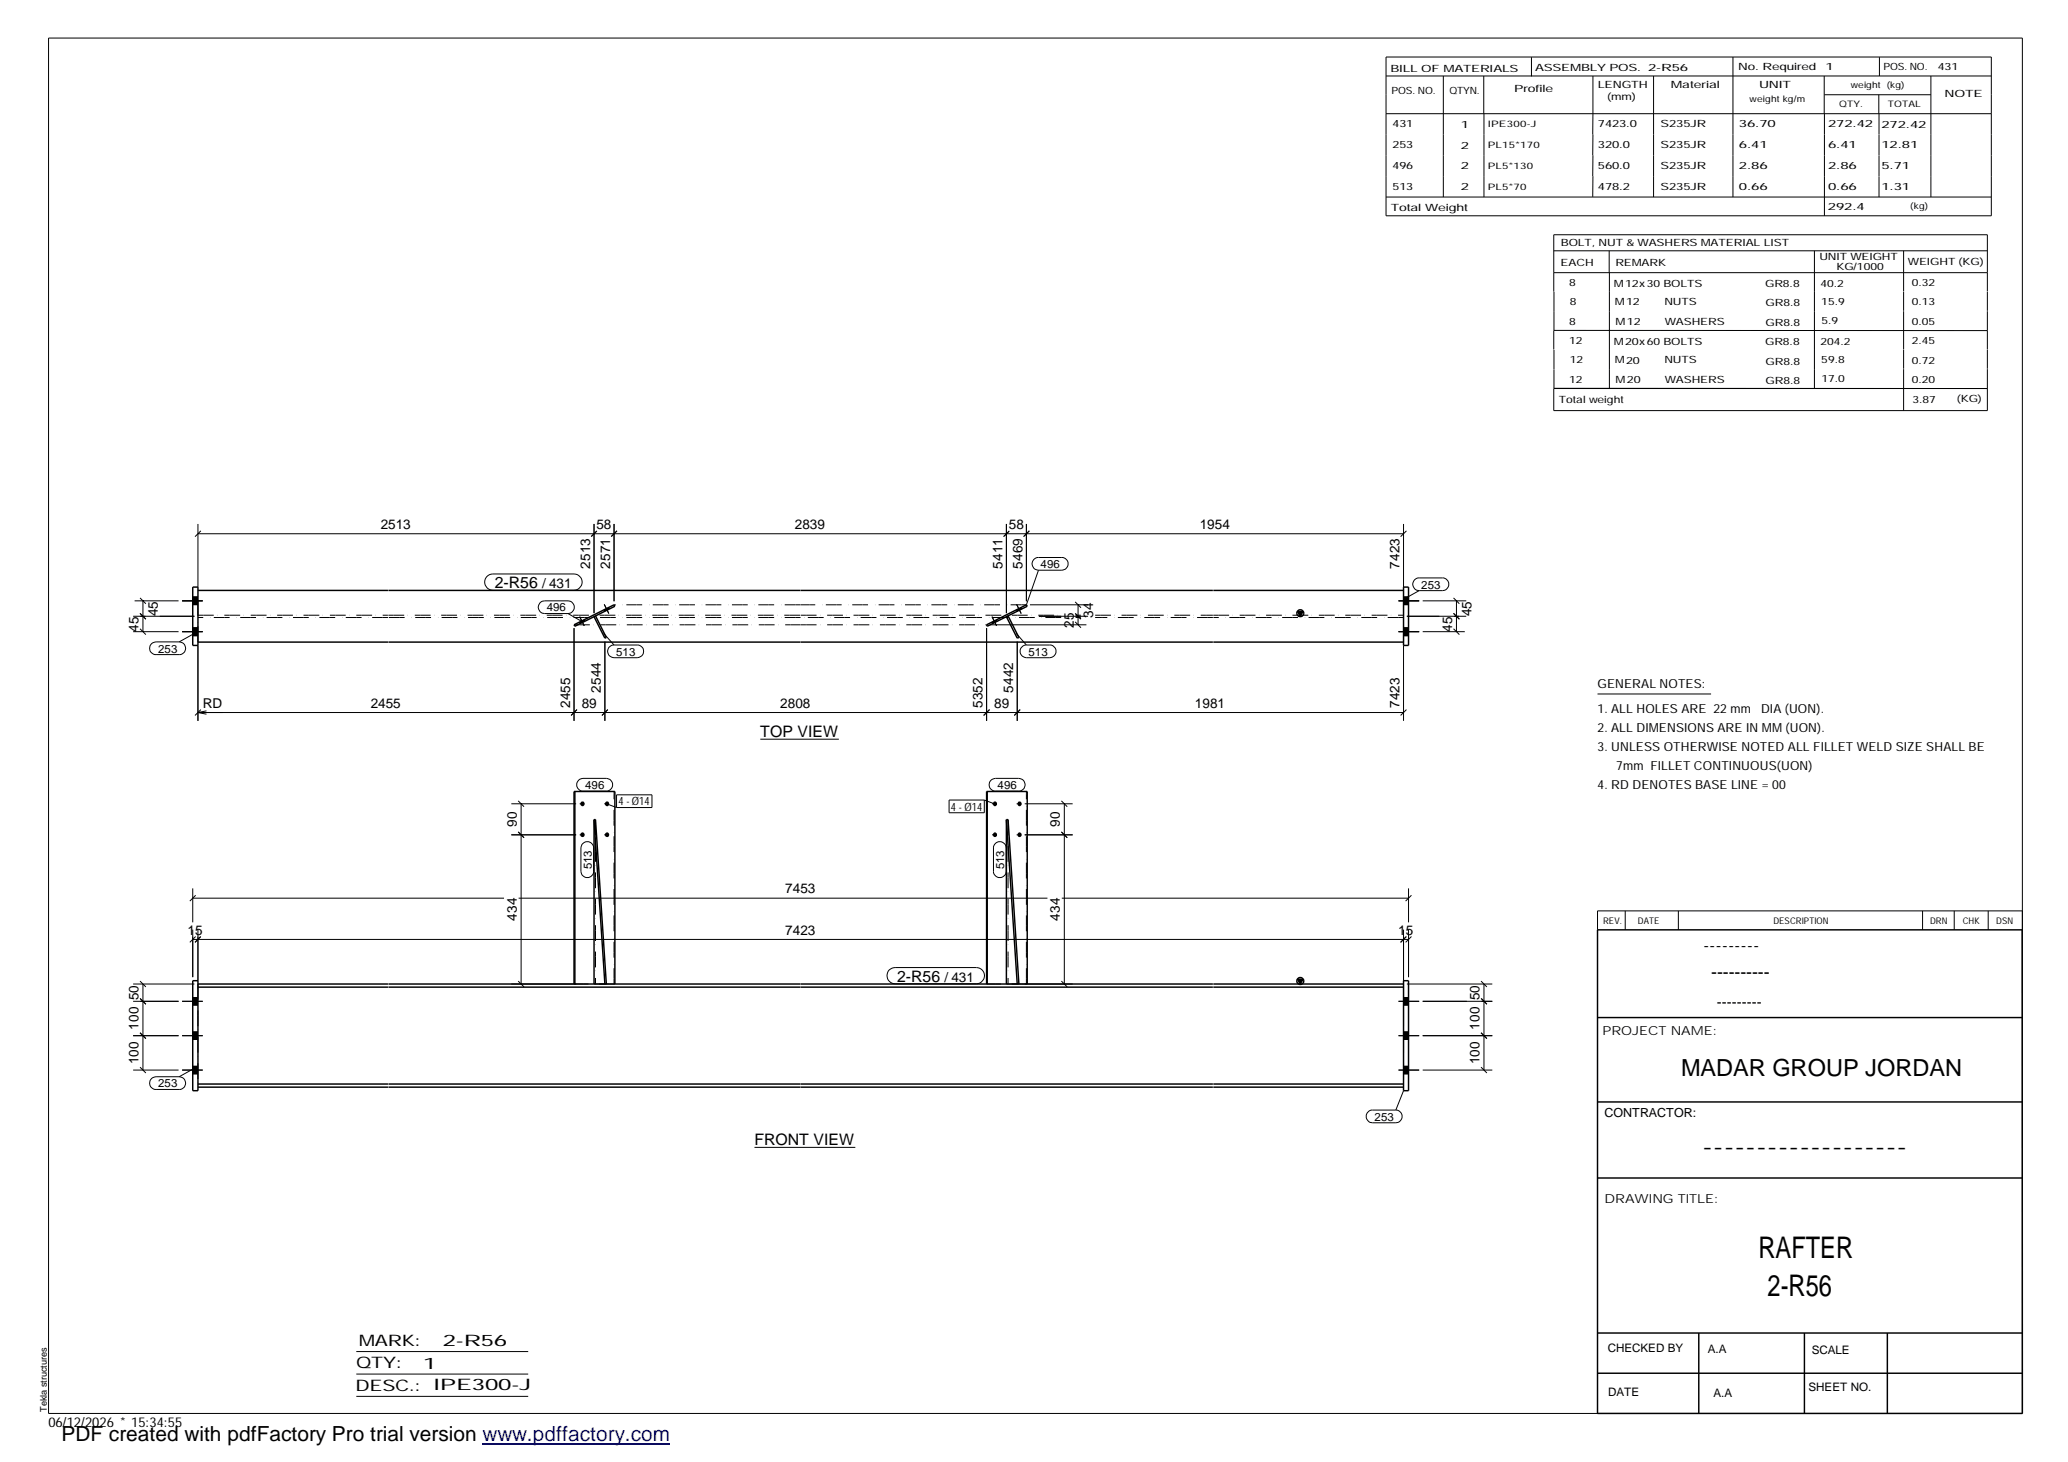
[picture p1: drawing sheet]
<svg xmlns="http://www.w3.org/2000/svg" width="420mm" height="297mm" viewBox="0 0 420 297" stroke-linecap="round" stroke-linejoin="round" font-family="sans-serif">
<g fill="none" stroke="#000" stroke-width=".2">
<path d="M9.9 7.7h401v279.5h-401zM281.6 11.6h123v32.2h-123zM281.6 15.4h123M293.2 15.4v24.6M301.5 15.4v7.7M311.1 11.6v3.9M323.6 15.4v16.2M336 15.4v24.6M352.1 11.6v28.4M370.6 15.4v7.7M370.7 19.2h21.6M381.7 19.2v3.9"/>
<path d="M381.8 11.6v3.8M392.3 15.4v24.6M281.6 23.1h123M301.5 23.1v16.9M323.6 31.6v4.2M323.6 35.8v4.2M370.7 23.1v20.7M381.8 23.1v16.9M281.6 40h123M315.7 55.4h88.1M315.7 51h88.1M315.7 59.3v7.8"/>
<path d="M326.9 51v4.4M327 55.4v23.5M368.6 51v27.9M386.8 51v8.2M386.8 59.3v3.8M403.8 59.2v-11.5h-88.1v11.6M403.8 59.3v3.8M315.7 78.9h88.1M315.7 71.1v7.8M386.8 63.2v7.8M386.8 71.1v3.8M386.8 75v8.4"/>
<path d="M403.8 63.2v7.8M403.8 71.1v3.8M403.8 75v8.4h-88.1v-4.5M403.8 67.2h-88.1v3.8M40.2 106.5v12.8M40.2 108.4h245M40.8 107.9l-1.2 1.1M98.9 117.1l.6-.4 .6-.1h16.5a1.65 1.65 0 0 1 1.7 1.7 1.65 1.65 0 0 1-1.7 1.6h-16.5a1.65 1.65 0 0 1-1.5-1 1.65 1.65 0 0 1 .3-1.8zM120.7 106.5v18.1M121.3 107.9l-1.2 1.1M124.8 106.5v15.7M125.3 107.9l-1.1 1.1"/>
<path d="M204.5 106.5v18.1M205 107.9l-1.1 1.1M205.1 107.9l-1.1 1.1M208.1 109l1-1.1-1.2 1.1M208.5 106.5v15.7M210.1 113.7l.6-.4h5a1.29 1.29 0 0 1 1.3 1.3 1.29 1.29 0 0 1-1.3 1.3h-4.7a1.31 1.31 0 0 1-1.2-.8 1.31 1.31 0 0 1 .3-1.4zM211 115.9l-2.5 7M285.2 106.5v12.8M285.8 107.9l-1.2 1.1M287.4 117.8l.7-.4h5a1.29 1.29 0 0 1 1.3 1.3 1.29 1.29 0 0 1-1.3 1.3h-4.8a1.31 1.31 0 0 1-1.2-.8 1.31 1.31 0 0 1 .3-1.4zM27.1 128.3h9.2M27.1 125.2h12.4"/>
<path d="M27.3 122.1h9M28.4 127.7l1.2 1.2M28.4 124.6l1.2 1.2M28.4 121.5l1.2 1.2M29 122.1v6.2M30.8 130.8l.9-.4h4.7a1.29 1.29 0 0 1 1.3 1.3 1.29 1.29 0 0 1-1.3 1.3h-4.7a1.27 1.27 0 0 1-1.2-.8 1.27 1.27 0 0 1 .3-1.4zM37 128.3h4.2M37 122.1h4.2M39.2 129.1h1M39.2 127.6h1M39.2 122.8h1M39.2 121.3h1"/>
<path d="M39.4 128.8l-3 1.6M40.2 131.1v15.4M109.7 122.5l.5-.3 .5-.1h4.7a1.29 1.29 0 0 1 1.3 1.3 1.29 1.29 0 0 1-1.3 1.3h-4.7a1.31 1.31 0 0 1-1.2-.8 1.31 1.31 0 0 1 .2-1.4zM115.4 124.7l3 1.7M116.6 127.6v18.9M117.8 125.3l.9 1.9M117.8 126.4l.1 .3M118.6 125.9l.2 .4M122.6 128.7l2.2 2.3M122.8 122.8l.9 1.9M122.8 123.9l.1 .3M122.9 130.4v16.1"/>
<path d="M123.6 123.4l.2 .3M123.7 131.6l.8-.6h5a1.29 1.29 0 0 1 1.3 1.3 1.29 1.29 0 0 1-1.3 1.3h-4.7a1.31 1.31 0 0 1-1.1-2zM200.4 127.6v18.9M201.1 126.9h19.6M201.5 125.3l1 1.9M201.5 126.4l.2 .3M202.4 125.9l.2 .4M206.5 128.7l2 2.3M206.5 122.8l1 1.9M206.5 123.9l.2 .3M206.7 130.4v16.1M207.4 123.4l.2 .3"/>
<path d="M207.6 131.4l.7-.4h5a1.29 1.29 0 0 1 1.3 1.3 1.29 1.29 0 0 1-1.3 1.3h-4.8a1.29 1.29 0 0 1-1.1-.8 1.29 1.29 0 0 1 .2-1.4zM209.3 122.9h11.8M211.1 125.2h10M218.4 126.4l1.2 1.1M218.4 124.6l1.2 1.2M218.4 122.3l1.2 1.2M219 122.9v4M284.1 128.3h4.2M284.1 122.1h4.2M285.2 129.1h1M285.2 127.6h1M285.2 122.8h1"/>
<path d="M285.2 121.3h1M285.2 131.1v15.4M285.8 125.2h12.1M288.3 120l-2.9 1.7M289.1 128.3h8.5M289.1 122.1h8.8M295.3 127.7l1.2 1.2M295.3 124.6l1.2 1.2M295.3 121.5l1.2 1.2M295.9 122.1v6.2M40.2 144.8h245M40.2 144.8l1.8 .3"/>
<path d="M40.8 144.2l-1.2 1.2M42 144.4l-1.8 .4M117.2 144.2l-1.2 1.2M117.6 158.5l.8-.4h4.8a1.29 1.29 0 0 1 1.3 1.3 1.29 1.29 0 0 1-1.3 1.3h-4.8a1.28 1.28 0 0 1-1.1-.8 1.28 1.28 0 0 1 .3-1.4zM123.5 144.2l-1.2 1.2M154.5 150.2h15.9M201 144.2l-1.1 1.2M201.3 158.5l1-.4h4.7a1.29 1.29 0 0 1 1.3 1.3 1.29 1.29 0 0 1-1.3 1.3h-4.7a1.28 1.28 0 0 1-1.2-.8 1.28 1.28 0 0 1 .2-1.4zM207.3 144.2l-1.2 1.2M285.8 144.2l-1.2 1.2M324.6 141h23M103.9 169.6h13.2"/>
<path d="M103.9 163.3h13.2M105.3 169l1.2 1.2M105.3 162.7l1.2 1.2M105.9 163.3v36.6M117.8 169.6h.9M117.8 163.3h.9M118.2 171.6a1.3 1.3 0 0 1 1.5-.5 1.3 1.3 0 0 1 .9 1.2v4.7a1.29 1.29 0 0 1-1.3 1.3 1.29 1.29 0 0 1-1.3-1.3v-4.7zM122.8 169.6h.9M122.8 163.3h.9M123.2 163.3l2.1 .8M125.3 161.5h7.2v2.6h-7.2zM192.8 162.5h7.2v2.6h-7.2z"/>
<path d="M200 162.5l2 .8M201.5 169.6h1M201.5 163.3h1M202.4 171.2a1.31 1.31 0 0 1 2 1.1v4.7a1.29 1.29 0 0 1-1.3 1.3 1.29 1.29 0 0 1-1.3-1.3v-5zM206.5 169.6h1M206.5 163.3h1M208.2 169.6h9.7M208.2 163.3h9.7M215.6 169l1.2 1.2M215.6 162.7l1.2 1.2M216.2 163.3v36.6M27.1 199.9h12.4"/>
<path d="M28.4 199.3l1.2 1.2M29 199.9v17.5M39.2 182.5h63.2M39.2 180.5v6.9M39.2 188.9v9.6M39.2 190.9h247M39.8 181.9l-1.2 1.2M39.8 190.3l-1.2 1.2M40.2 188.9v10.3M40.8 190.3l-1.2 1.2 1.1-1.2M103.9 199.9h13.2M105.3 199.3l1.2 1.2"/>
<path d="M105.4 182.5h107.4M180.7 197l.5-.3 .7-.1h16.5a1.65 1.65 0 0 1 1.6 1.6 1.65 1.65 0 0 1-1.6 1.7h-16.5a1.67 1.67 0 0 1-1.6-1 1.67 1.67 0 0 1 .4-1.9zM208.2 199.9h9.7M215.6 199.3l1.2 1.2M215.7 182.5h70.5M285.2 188.9v10.3M285.8 190.3l-1.2 1.2 1.1-1.2M285.8 199.9h17.4M286.2 180.5v6.9M286.2 188.9v9.6M286.8 181.9l-1.2 1.2M286.8 190.3l-1.2 1.2"/>
<path d="M300.9 199.3l1.2 1.2M301.5 199.9v17.5M330.2 185.1v3.8M341 185.1v3.8M390.6 185.1v3.8M397 185.1v3.8M403.9 185.1v3.8M410.9 185.1h-86.3v3.8M27.1 203.4h9.2M27.1 210.4h9.2M27.1 217.4h9.2M28.4 216.8l1.2 1.2"/>
<path d="M28.4 209.8l1.2 1.2M28.4 202.8l1.2 1.2M30.8 219.1l.9-.3h4.7a1.29 1.29 0 0 1 1.3 1.3 1.29 1.29 0 0 1-1.3 1.2h-4.7a1.28 1.28 0 0 1-1.2-.7 1.28 1.28 0 0 1 .3-1.5zM37 203.4h4.2M37 210.4h4.2M37 217.4h4.2M39.2 204.2h1M39.2 202.7h1M39.2 211.2h1M39.2 209.7h1M39.2 218.2h1M39.2 216.6h1"/>
<path d="M39.4 217.1l-3 1.7M284.1 203.4h4.2M284.1 210.4h4.2M284.1 217.4h4.2M285.2 204.2h1M285.2 202.7h1M285.2 211.2h1M285.2 209.7h1M285.2 218.2h1M285.2 216.6h1M289.1 203.4h14.1M289.1 210.4h14.1"/>
<path d="M289.1 217.4h14.1M300.9 216.8l1.2 1.2M300.9 209.8l1.2 1.2M300.9 202.8l1.2 1.2-1.1-1.1M153.3 233.1h20.5M278 225.9l.6-.4h5a1.29 1.29 0 0 1 1.3 1.3 1.29 1.29 0 0 1-1.3 1.3h-4.8a1.29 1.29 0 0 1-1.1-.8 1.29 1.29 0 0 1 .3-1.4zM285.2 221.6l-1.6 3.9M72.4 274.6h34.9M72.4 279.2h34.9M72.4 283.7h34.9"/>
</g>
<g fill="#000">
<path d="M263.6 124.2h1.2l-.6 1zM263.6 199h1.2l-.6 .9z"/>
<path d="M39.2 121.3h1v1.5h-1z" fill-rule="evenodd"/>
<path d="M39.2 127.6h1v1.5h-1z" fill-rule="evenodd"/>
<path d="M39.2 121.3h1v1.5h-1z" fill-rule="evenodd"/>
<path d="M39.2 127.6h1v1.5h-1z" fill-rule="evenodd"/>
<path d="M39.2 121.3h1v1.5h-1z" fill-rule="evenodd"/>
<path d="M39.2 127.6h1v1.5h-1z" fill-rule="evenodd"/>
<path d="M117.8 126.4l.8-.5 .2 .4-.9 .4z" fill-rule="evenodd"/>
<path d="M117.8 126.4l.8-.5 .2 .4-.9 .4z" fill-rule="evenodd"/>
<path d="M122.8 123.9l.8-.5 .2 .3-.9 .5z" fill-rule="evenodd"/>
<path d="M122.8 123.9l.8-.5 .2 .3-.9 .5z" fill-rule="evenodd"/>
<path d="M201.5 126.4l.9-.5 .2 .4-.9 .4z" fill-rule="evenodd"/>
<path d="M201.5 126.4l.9-.5 .2 .4-.9 .4z" fill-rule="evenodd"/>
<path d="M206.5 123.9l.9-.5 .2 .3-.9 .5z" fill-rule="evenodd"/>
<path d="M206.5 123.9l.9-.5 .2 .3-.9 .5z" fill-rule="evenodd"/>
<path d="M285.2 127.6h1v1.5h-1z" fill-rule="evenodd"/>
<path d="M285.2 121.3h1v1.5h-1z" fill-rule="evenodd"/>
<path d="M285.2 127.6h1v1.5h-1z" fill-rule="evenodd"/>
<path d="M285.2 121.3h1v1.5h-1z" fill-rule="evenodd"/>
<path d="M285.2 127.6h1v1.5h-1z" fill-rule="evenodd"/>
<path d="M285.2 121.3h1v1.5h-1z" fill-rule="evenodd"/>
<path d="M201.8 169.3a.4 .4 0 0 1 .4-.2 .4 .4 0 0 1 .4 .3v.4a.45 .45 0 0 1-.7 .2 .45 .45 0 0 1-.1-.7z" fill-rule="evenodd"/>
<path d="M201.8 163l.5-.2 .3 .3v.4a.47 .47 0 0 1-.7 .2 .47 .47 0 0 1-.1-.7z" fill-rule="evenodd"/>
<path d="M206.8 169.3a.4 .4 0 0 1 .4-.2 .4 .4 0 0 1 .4 .3v.4a.45 .45 0 0 1-.7 .2 .45 .45 0 0 1-.1-.7z" fill-rule="evenodd"/>
<path d="M207 162.8l.4 .2 .2 .5a.48 .48 0 0 1-.8 .1 .48 .48 0 0 1 .2-.8z" fill-rule="evenodd"/>
<path d="M39.2 202.7h1v1.5h-1z" fill-rule="evenodd"/>
<path d="M39.2 202.7h1v1.5h-1z" fill-rule="evenodd"/>
<path d="M39.2 209.7h1v1.5h-1z" fill-rule="evenodd"/>
<path d="M39.2 209.7h1v1.5h-1z" fill-rule="evenodd"/>
<path d="M39.2 216.6h1v1.6h-1z" fill-rule="evenodd"/>
<path d="M39.2 216.6h1v1.6h-1z" fill-rule="evenodd"/>
<path d="M285.2 202.7h1v1.5h-1z" fill-rule="evenodd"/>
<path d="M285.2 202.7h1v1.5h-1z" fill-rule="evenodd"/>
<path d="M285.2 209.7h1v1.5h-1z" fill-rule="evenodd"/>
<path d="M285.2 209.7h1v1.5h-1z" fill-rule="evenodd"/>
<path d="M285.2 216.6h1v1.6h-1z" fill-rule="evenodd"/>
<path d="M285.2 216.6h1v1.6h-1z" fill-rule="evenodd"/>
<circle cx="118.3" cy="163.3" r=".46"/>
<circle cx="118.3" cy="169.6" r=".46"/>
<circle cx="123.3" cy="163.3" r=".46"/>
<circle cx="123.3" cy="169.6" r=".46"/>
</g>
<g fill="none" stroke="#000" stroke-width=".3">
<path d="M39.2 119.3h1v11.8h-1zM40.2 120h38.6M78.9 120h167.5M246.5 120h38.7M285.2 119.3h1v11.8h-1zM40.2 130.5h38.6M78.9 130.5h167.5M116.6 126.9l8.2-4 .1 .3-8.1 4zM121 125.1l2.2 4.4-.3 .2-2.2-4.4M200.4 126.9l8.1-4 .2 .3-8.1 4zM204.8 125.1l2.2 4.4-.3 .2-2.2-4.4M246.5 130.5h38.7"/>
<path d="M263.6 124.2h1.2l-.6 1zM116.8 160.8v39.1M120.7 166.5h.3l2.2 33.4M120.7 166.5l2.2 33.4M120.7 166.5v33.4M200.6 160.8v39.1M204.5 166.5h.3l2.2 33.4M204.5 166.5l2.2 33.4M204.5 166.5v33.4M39.2 199.2h1v22.4h-1zM40.2 199.9h38.6M78.9 199.9h167.5"/>
<path d="M116.6 199.9v-39.1h8.3v39.1M200.4 199.9v-39.1h8.3v39.1M246.5 199.9h38.7M263.6 199h1.2l-.6 .9zM285.2 199.2h1v22.4h-1zM324.6 188.9h86.2l.1 98.3h-86.3zM40.2 200.6h38.6M78.9 200.6h167.5M246.5 200.6h38.7M324.6 206.7h86.3M40.2 220.9h38.6M40.2 220.2h38.6"/>
<path d="M78.9 220.9h167.5M78.9 220.2h167.5M246.5 220.9h38.7M246.5 220.2h38.7M324.6 239.3h86.3M324.6 223.9h86.3M324.6 270.8h86.3M324.6 279h86.3M345.1 270.8v16.4M366.6 270.8v16.4M383.5 270.8v16.4"/>
<circle cx="264.2" cy="124.6" r=".7"/>
<circle cx="264.2" cy="199.3" r=".7"/>
</g>
<g fill="none" stroke="#000" stroke-width=".2" stroke-dasharray="1.1 0 2.1 .7 0 1.4" stroke-linecap="butt">
<path d="M40.2 130.5v-10.5M40.2 125h38.6M78.8 125.5h-38.6M78.9 125h83.7M116.6 126.9h46M120.7 125.3l.3-.2M162.6 125.5h-83.7M162.6 122.9h-37.8M162.7 125h52.9M162.7 126.9h37.7M204.5 125.3l.3-.2M208.5 122.9h-45.8"/>
<path d="M215.6 125.5h-52.9M218.5 125h1.1M219.6 125.5h-1.1M222.5 125h23.9M246.4 125.5h-23.9M246.5 125h38.7M285.2 130.5v-10.5M285.2 125.5h-38.7M121 166.5v33.4M204.8 166.5v33.4M40.2 199.9v21M120.7 199.9h2.5"/>
<path d="M124.8 199.9v-39.1M124.9 199.9h-8.3M204.5 199.9h2.5M208.5 199.9v-39.1M208.7 199.9h-8.3M285.2 199.9v21"/>
</g>
<path d="M98 293.3h38.2" fill="none" stroke="#00f" stroke-width=".3"/>
<g font-size="6.1">
<text x="357.3" y="255.5">RAFTER</text>
<text x="359.1" y="263.3">2-R56</text>
</g>
<text font-size="4.8" x="341.5" y="218.6">MADAR GROUP JORDAN</text>
<text font-size="4.2" x="12.5" y="292.7">PDF created with pdfFactory Pro trial version www.pdffactory.com</text>
<g font-size="3.6">
<text x="346.1" y="193.2">---------</text>
<text x="347.7" y="198.6">----------</text>
<text x="345.8" y="234.2">-------------------</text>
</g>
<g font-size="3.2">
<text x="100.5" y="119.5">2-R56</text>
<text x="154.5" y="149.7">TOP VIEW</text>
<text x="182.3" y="199.5">2-R56</text>
<text x="153.3" y="232.6">FRONT VIEW</text>
<text x="72.9" y="273.5">MARK:</text>
<text x="90" y="273.5">2-R56</text>
<text x="72.4" y="278">QTY:</text>
<text x="86" y="278.1">1</text>
<text x="72.2" y="282.6">DESC.:</text>
<text x="88.1" y="282.4">IPE300-J</text>
</g>
<text font-size="3" x="348.8" y="204.5">---------</text>
<g font-size="2.8">
<text x="77.3" y="107.5">2513</text>
<text x="121.2" y="107.5">58</text>
<text x="161.5" y="107.5">2839</text>
<text x="205" y="107.5">58</text>
<text x="243.8" y="107.5">1954</text>
<text x="110.2" y="119.5">/ 431</text>
<text x="119.9" y="115.6" transform="rotate(-90 119.9 115.6)">2513</text>
<text x="124" y="115.6" transform="rotate(-90 124 115.6)">2571</text>
<text x="203.7" y="115.6" transform="rotate(-90 203.7 115.6)">5411</text>
<text x="207.8" y="115.6" transform="rotate(-90 207.8 115.6)">5469</text>
<text x="284.4" y="115.6" transform="rotate(-90 284.4 115.6)">7423</text>
<text x="32.1" y="125.2" transform="rotate(-90 32.1 125.2)">45</text>
<text x="222.1" y="125.6" transform="rotate(-90 222.1 125.6)">34</text>
<text x="299" y="125.2" transform="rotate(-90 299 125.2)">45</text>
<text x="28.1" y="128.3" transform="rotate(-90 28.1 128.3)">45</text>
<text x="218.1" y="127.6" transform="rotate(-90 218.1 127.6)">25</text>
<text x="295" y="128.3" transform="rotate(-90 295 128.3)">45</text>
<text x="41.2" y="143.9">RD</text>
<text x="75.3" y="143.8">2455</text>
<text x="115.8" y="143.9" transform="rotate(-90 115.8 143.9)">2455</text>
<text x="118.2" y="143.8">89</text>
<text x="122.1" y="140.7" transform="rotate(-90 122.1 140.7)">2544</text>
<text x="158.5" y="143.8">2808</text>
<text x="199.6" y="143.9" transform="rotate(-90 199.6 143.9)">5352</text>
<text x="202" y="143.8">89</text>
<text x="205.9" y="140.7" transform="rotate(-90 205.9 140.7)">5442</text>
<text x="242.8" y="143.8">1981</text>
<text x="284.4" y="143.9" transform="rotate(-90 284.4 143.9)">7423</text>
<text x="105" y="168" transform="rotate(-90 105 168)">90</text>
<text x="215.3" y="168" transform="rotate(-90 215.3 168)">90</text>
<text x="159.6" y="181.5">7453</text>
<text x="38.1" y="189.9">15</text>
<text x="105" y="187.1" transform="rotate(-90 105 187.1)">434</text>
<text x="159.6" y="189.9">7423</text>
<text x="215.3" y="187.1" transform="rotate(-90 215.3 187.1)">434</text>
<text x="284.1" y="189.9">15</text>
<text x="28.1" y="203.2" transform="rotate(-90 28.1 203.2)">50</text>
<text x="191.9" y="199.5">/ 431</text>
<text x="300.6" y="203.2" transform="rotate(-90 300.6 203.2)">50</text>
<text x="28.1" y="209.2" transform="rotate(-90 28.1 209.2)">100</text>
<text x="300.6" y="209.2" transform="rotate(-90 300.6 209.2)">100</text>
<text x="28.1" y="216.2" transform="rotate(-90 28.1 216.2)">100</text>
<text x="300.6" y="216.2" transform="rotate(-90 300.6 216.2)">100</text>
<text x="9.8" y="290">06/12/2026 * 15:34:55</text>
</g>
<g font-size="2.5">
<text x="324.6" y="139.9">GENERAL NOTES:</text>
<text x="324.6" y="148.7">2. ALL DIMENSIONS ARE IN MM (UON).</text>
<text x="324.6" y="144.9">1. ALL HOLES ARE 22 mm</text>
<text x="357.8" y="144.9">DIA (UON).</text>
<text x="324.6" y="152.5">3. UNLESS OTHERWISE NOTED ALL FILLET WELD SIZE SHALL BE</text>
<text x="324.6" y="160.2">4. RD DENOTES BASE LINE = 00</text>
<text x="328.4" y="156.4">7mm FILLET CONTINUOUS(UON)</text>
<text x="325.6" y="210.3">PROJECT NAME:</text>
<text x="326" y="226.9">CONTRACTOR:</text>
<text x="326" y="244.4">DRAWING TITLE:</text>
</g>
<g font-size="2.4">
<text x="326.7" y="274.7">CHECKED BY</text>
<text x="347" y="275">A.A</text>
<text x="368.1" y="275.1">SCALE</text>
<text x="326.7" y="283.6">DATE</text>
<text x="348.1" y="283.9">A.A</text>
<text x="367.5" y="282.6">SHEET NO.</text>
</g>
<g font-size="2.3">
<text x="211.4" y="115.4">496</text>
<text x="288.8" y="119.6">253</text>
<text x="111.1" y="124.2">496</text>
<text x="32.1" y="132.6">253</text>
<text x="125.2" y="133.2">513</text>
<text x="209" y="133.2">513</text>
<text x="118.9" y="160.3">496</text>
<text x="202.7" y="160.3">496</text>
<text x="125.7" y="163.6">4 - Ø14</text>
<text x="193.2" y="164.7">4 - Ø14</text>
<text x="120.2" y="176.6" transform="rotate(-90 120.2 176.6)">513</text>
<text x="204" y="176.6" transform="rotate(-90 204 176.6)">513</text>
<text x="32.1" y="220.9">253</text>
<text x="279.3" y="227.7">253</text>
</g>
<g font-size="2">
<text x="282.5" y="14.6">BILL OF MATERIALS</text>
<text x="311.9" y="14.4">ASSEMBLY POS.</text>
<text x="324.6" y="17.9">LENGTH</text>
<text x="334.9" y="14.4">2-R56</text>
<text x="339.5" y="17.9">Material</text>
<text x="353.1" y="14.2">No. Required</text>
<text x="357.4" y="17.9">UNIT</text>
<text x="370.9" y="14.2">1</text>
<text x="382.7" y="14.2">POS. NO.</text>
<text x="393.7" y="14.3">431</text>
<text x="282.7" y="19.1">POS. NO.</text>
<text x="294.5" y="19">QTYN.</text>
<text x="307.6" y="18.7">Profile</text>
<text x="326.5" y="20.4">(mm)</text>
<text x="395.1" y="19.6">NOTE</text>
<text x="282.9" y="25.8">431</text>
<text x="296.8" y="26">1</text>
<text x="324.7" y="25.9">7423.0</text>
<text x="337.4" y="25.9">S235JR</text>
<text x="353.3" y="25.9">36.70</text>
<text x="371.4" y="25.9">272.42</text>
<text x="382.3" y="25.9">272.42</text>
<text x="282.9" y="30">253</text>
<text x="282.9" y="34.3">496</text>
<text x="296.8" y="30.2">2</text>
<text x="296.8" y="34.4">2</text>
<text x="324.7" y="30.1">320.0</text>
<text x="324.7" y="34.4">560.0</text>
<text x="337.4" y="30.1">S235JR</text>
<text x="337.4" y="34.3">S235JR</text>
<text x="353.3" y="30.1">6.41</text>
<text x="353.3" y="34.4">2.86</text>
<text x="371.4" y="30.1">6.41</text>
<text x="371.4" y="34.3">2.86</text>
<text x="382.3" y="30.2">12.81</text>
<text x="382.3" y="34.4">5.71</text>
<text x="282.9" y="38.5">513</text>
<text x="296.8" y="38.6">2</text>
<text x="324.7" y="38.6">478.2</text>
<text x="337.4" y="38.6">S235JR</text>
<text x="353.3" y="38.6">0.66</text>
<text x="371.4" y="38.6">0.66</text>
<text x="382.3" y="38.6">1.31</text>
<text x="282.6" y="42.8">Total Weight</text>
<text x="371.4" y="42.7">292.4</text>
<text x="317.1" y="49.9">BOLT, NUT &amp; WASHERS MATERIAL LIST</text>
<text x="328.2" y="54">REMARK</text>
<text x="369.7" y="52.7">UNIT WEIGHT</text>
<text x="387.6" y="53.9">WEIGHT (KG)</text>
<text x="317.1" y="54">EACH</text>
<text x="318.8" y="58.1">8</text>
<text x="327.9" y="58.2">M12x30 BOLTS</text>
<text x="358.6" y="58.3">GR8.8</text>
<text x="369.9" y="58.2">40.2</text>
<text x="373.1" y="54.9">KG/1000</text>
<text x="388.4" y="58.2">0.32</text>
<text x="318.9" y="61.9">8</text>
<text x="328.1" y="62">M12</text>
<text x="338.2" y="62">NUTS</text>
<text x="358.7" y="62.3">GR8.8</text>
<text x="370" y="62">15.9</text>
<text x="370.1" y="65.9">5.9</text>
<text x="388.4" y="62">0.13</text>
<text x="388.4" y="66">0.05</text>
<text x="318.8" y="66">8</text>
<text x="318.8" y="69.9">12</text>
<text x="327.9" y="70">M20x60 BOLTS</text>
<text x="328.3" y="66">M12</text>
<text x="338.2" y="66">WASHERS</text>
<text x="358.6" y="70">GR8.8</text>
<text x="358.7" y="66.2">GR8.8</text>
<text x="369.9" y="70">204.2</text>
<text x="388.4" y="69.9">2.45</text>
<text x="318.8" y="77.8">12</text>
<text x="318.9" y="73.7">12</text>
<text x="328.1" y="73.8">M20</text>
<text x="328.3" y="77.8">M20</text>
<text x="338.2" y="73.8">NUTS</text>
<text x="338.2" y="77.8">WASHERS</text>
<text x="358.7" y="74.1">GR8.8</text>
<text x="358.7" y="78">GR8.8</text>
<text x="370" y="73.8">59.8</text>
<text x="370.1" y="77.7">17.0</text>
<text x="388.4" y="73.9">0.72</text>
<text x="388.4" y="77.8">0.20</text>
<text x="316.7" y="81.9">Total weight</text>
<text x="388.6" y="81.8">3.87</text>
<text x="397.6" y="81.7">(KG)</text>
</g>
<g font-size="1.9">
<text x="325.7" y="187.8">REV.</text>
<text x="332.8" y="187.6">DATE</text>
<text x="360.3" y="187.7">DESCRIPTION</text>
<text x="392.1" y="187.6">DRN</text>
<text x="398.8" y="187.6">CHK</text>
<text x="405.6" y="187.7">DSN</text>
<text x="9.5" y="286.8" transform="rotate(-90 9.5 286.8)">Tekla structures</text>
</g>
<g font-size="1.8">
<text x="376" y="17.9">weight (kg)</text>
<text x="355.5" y="20.7">weight kg/m</text>
<text x="373.6" y="21.7">QTY.</text>
<text x="383.5" y="21.8">TOTAL</text>
<text x="302.3" y="25.9">IPE300-J</text>
<text x="302.3" y="30.1">PL15*170</text>
<text x="302.3" y="34.3">PL5*130</text>
<text x="302.3" y="38.6">PL5*70</text>
<text x="388.1" y="42.4">(kg)</text>
</g>
</svg>
